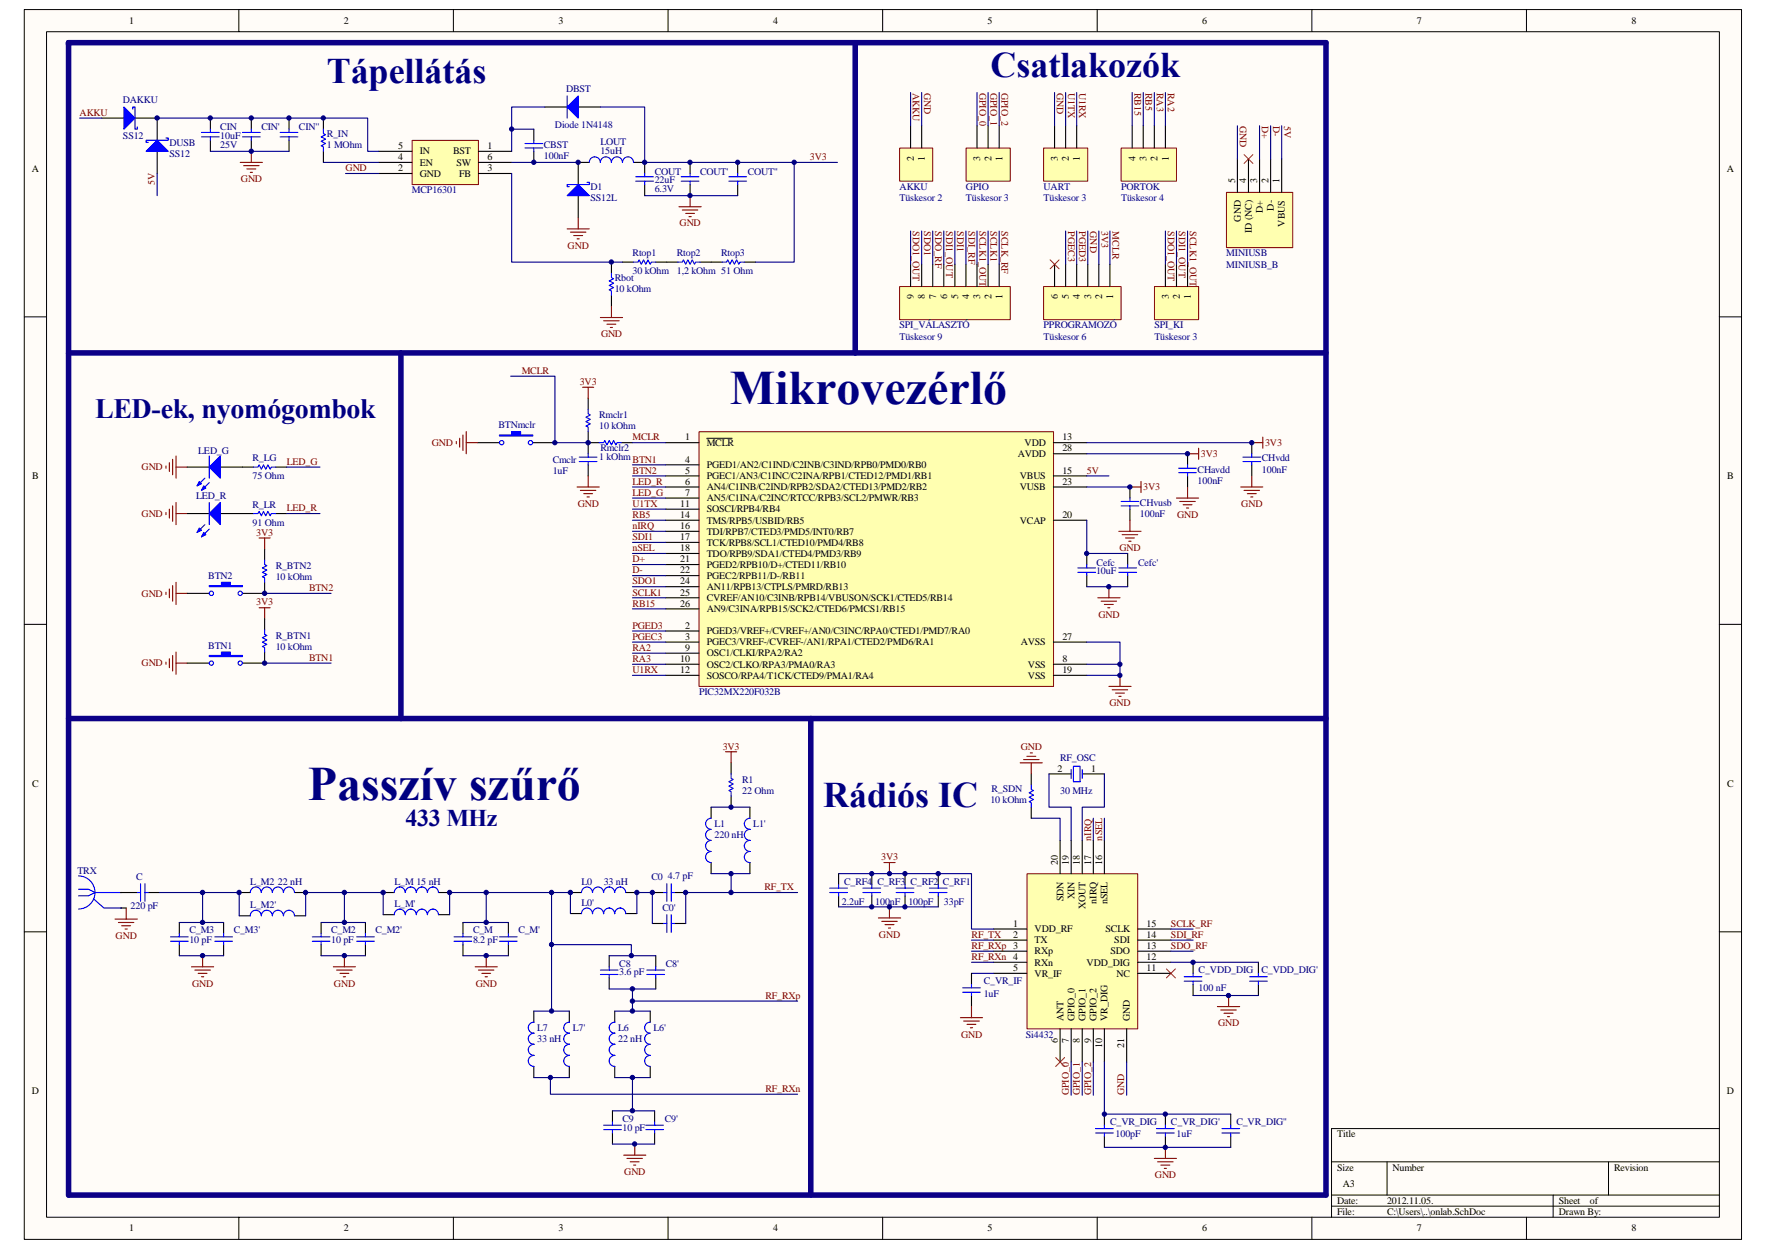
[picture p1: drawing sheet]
<svg xmlns="http://www.w3.org/2000/svg" width="297mm" height="210mm" viewBox="0 0 297 210" stroke-linecap="round" stroke-linejoin="round" font-family="sans-serif">
<path d="M4.1 1.6h288.8v206.8h-288.8z" fill="#fffcf8"/>
<path d="M4.1 1.6h288.8v206.8h-288.8z" fill="none" stroke="#000" stroke-width=".17"/>
<path d="M7.8 5.4h281.4v199.2h-281.4z" fill="#fffcf8"/>
<g fill="none" stroke="#000" stroke-width=".17">
<path d="M7.8 5.3h281.4v199.3h-281.4zM40.2 1.6v3.7M76.3 1.6v3.7M112.4 1.6v3.7M148.5 1.6v3.7M184.5 1.6v3.7M220.7 1.6v3.7M256.7 1.6v3.7M4.1 53.3h3.7M289.2 53.3h3.7M4.1 105h3.7M289.2 105h3.7"/>
<path d="M4.1 156.7h3.7M289.2 156.7h3.7M224 195.3h65.2M233.3 195.3v5.6M270.5 195.3v5.6M289.2 189.7h-65.2v14.9M40.2 204.6v3.8M76.3 204.6v3.8M112.4 204.6v3.8M148.5 204.6v3.8M184.5 204.6v3.8M220.7 204.6v3.8"/>
<path d="M224 200.9h65.2M224 202.8h65.2M256.7 204.6v3.8M261.2 200.9v3.7"/>
</g>
<path d="M117.6 72.6h59.6v42.8h-59.6z" fill="#ffffb0"/>
<path d="M117.6 72.6h59.6v42.8h-59.6z" fill="none" stroke="#800000" stroke-width=".17"/>
<g fill="none" stroke="#000" stroke-width=".19">
<path d="M112 74.4h5.6M112 78.1h5.6M177.2 74.4h5.6M177.2 76.3h5.6M112 80h5.6M112 81.9h5.6M112 83.7h5.6M112 85.6h5.6M112 87.5h5.6M112 89.3h5.6M112 91.2h5.6M112 93h5.6"/>
<path d="M112 94.9h5.6M112 96.8h5.6M112 98.6h5.6M177.2 80h5.6M177.2 81.9h5.6M177.2 87.5h5.6M112 106.1h5.6M112 107.9h5.6M112 111.7h5.6M112 109.8h5.6M112 113.5h5.6M112 100.5h5.6"/>
<path d="M112 102.4h5.6M177.2 107.9h5.6M177.2 111.7h5.6M177.2 113.5h5.6"/>
</g>
<path d="M118.9 73.7h4.2" fill="none" stroke="#000" stroke-width=".17"/>
<path d="M172.8 146.9h18.6v26.1h-18.6z" fill="#ffffb0"/>
<path d="M172.7 146.9h18.7v26.1h-18.7z" fill="none" stroke="#800000" stroke-width=".17"/>
<g fill="none" stroke="#000" stroke-width=".19">
<path d="M119.6 135.7v1.9M20.3 150.1h.9M20.3 152.7h.9M40.2 150.1h1.9M40.2 154h1.9M49.5 150.1h1.9M49.5 154h1.9M64.4 150.1h1.9M64.4 153.8h1.9M73.8 150.1h1.8M73.8 153.8h1.8M85.5 155.1v1.9"/>
<path d="M85.5 158.8v1.9M109.7 150.1h1.9M113.5 150.1h1.8M119.6 145v1.9M167.1 156.2h5.6M167.1 158.1h5.6M167.1 159.9h5.6M178.3 141.3v5.6M180.2 141.3v5.6M182 141.3v5.6M183.9 141.3v5.6M185.8 141.3v5.6"/>
<path d="M191.4 156.2h5.6M191.4 158.1h5.6M191.4 159.9h5.6M102.5 160.7v1.8M102.5 164.4v1.9M110.3 160.7v1.8M110.3 164.4v1.9M167.1 161.8h5.6M167.1 163.6h5.6M178.3 173v5.5M180.2 173v5.5M182 173v5.5"/>
<path d="M183.9 173v5.5M185.8 173v5.5M189.5 173v5.5M191.4 161.8h5.6M191.4 163.6h5.6M103 186.8v1.8M103 190.5v1.8M110.1 186.8v1.8M110.1 190.5v1.8"/>
</g>
<g fill="none" stroke="#00f" stroke-width=".19">
<path d="M119.6 137.6a.94 .94 0 0 0-.9 .9 .98 .98 0 0 0 .9 .9 .91 .91 0 0 0-.9 1 .94 .94 0 0 0 .9 .9 .94 .94 0 0 0-.9 .9 .94 .94 0 0 0 .9 1 .94 .94 0 0 0-.9 .9 .94 .94 0 0 0 .9 .9M13.2 147.3a2.78 2.78 0 0 1 2.8 2.7 2.78 2.78 0 0 1-2.8 2.8M13.2 149.5h1.7l1.1 .6-1.1 .5h-1.7M15.8 151.2l1.7 1.5h3M16 150.1h4.5M42.1 150.1a.92 .92 0 0 1 .9-1 .92 .92 0 0 1 .9 1 .93 .93 0 0 1 1-1 .93 .93 0 0 1 .9 1M42.1 154a.92 .92 0 0 1 .9-1 .92 .92 0 0 1 .9 1 .93 .93 0 0 1 1-1 .93 .93 0 0 1 .9 1M45.8 150.1a.92 .92 0 0 1 .9-1 .92 .92 0 0 1 1 1 .93 .93 0 0 1 .9-1 .93 .93 0 0 1 .9 1M45.8 154a.92 .92 0 0 1 .9-1 .92 .92 0 0 1 1 1 .93 .93 0 0 1 .9-1 .93 .93 0 0 1 .9 1M66.3 153.8a.94 .94 0 0 1 1-1h-.1a.92 .92 0 0 1 1 1 .98 .98 0 0 1 .9-1 .92 .92 0 0 1 .9 1M66.3 150.1a.94 .94 0 0 1 1-1h-.1a.92 .92 0 0 1 1 1 .98 .98 0 0 1 .9-1 .92 .92 0 0 1 .9 1M70 153.8a.94 .94 0 0 1 1-1 .92 .92 0 0 1 .9 1"/>
<path d="M70 150.1a.94 .94 0 0 1 1-1 .92 .92 0 0 1 .9 1M71.9 153.8a.94 .94 0 0 1 .9-1 .92 .92 0 0 1 .9 1M71.9 150.1a.94 .94 0 0 1 .9-1 .92 .92 0 0 1 .9 1M84 157.5h3M84 158.2h3M85.5 157v.5M85.5 158.2v.6M111.6 150.1h.6M112.2 148.6v2.9M112.9 150.1h.6M112.9 148.6v2.9M101 163.8h2.9"/>
<path d="M101 163.1h2.9M102.5 162.5v.6M102.5 163.8v.6M108.8 163.8h3M108.8 163.1h3M110.3 162.5v.6M110.3 163.8v.6M101.5 189.9h3M101.5 189.2h3M103 188.6v.6M103 189.9v.6M108.6 189.9h3"/>
<path d="M108.6 189.2h3M110.1 188.6v.6M110.1 189.9v.6"/>
</g>
<g fill="none" stroke="#800000" stroke-width=".19">
<path d="M186.5 98.6v1.9M184.7 100.5h3.7M185.2 101.1h2.6M185.8 101.6h1.5M186.3 102.2h.4M186.5 115.4h3.7M187.1 116h2.6M187.6 116.5h1.5M188.2 117.1h.4M188.4 113.5v1.9M19.3 154.5h3.8M19.9 155.1h2.6"/>
<path d="M20.5 155.6h1.5M21 156.2h.4M21.2 152.7v1.8M32.2 162.5h3.7M32.8 163.1h2.6M33.3 163.6h1.5M33.9 164.2h.4M34.1 160.7v1.8M56.1 162.5h3.7M56.6 163.1h2.6M57.2 163.6h1.5M57.7 164.2h.4"/>
<path d="M57.9 160.7v1.8M79.9 162.5h3.7M80.5 163.1h2.6M81 163.6h1.5M81.6 164.2h.4M81.8 160.7v1.8M104.9 194.2h3.7M105.4 194.8h2.7M106 195.3h1.5M106.6 195.9h.3M106.8 192.3v1.9"/>
</g>
<path d="M175.6 48.2h13v5.5h-13z" fill="#ffffb0"/>
<path d="M175.5 48.2h13.1v5.5h-13.1z" fill="none" stroke="#800000" stroke-width=".17"/>
<path d="M177.4 44.4v3.8M179.2 44.4v3.8M181.1 44.4v3.8M183 44.4v3.8M184.8 44.4v3.8M186.7 44.4v3.8" fill="none" stroke="#000" stroke-width=".19"/>
<path d="M206.3 32.4h11.1v9.2h-11.1z" fill="#ffffb0"/>
<path d="M206.3 32.3h11.1v9.3h-11.1z" fill="none" stroke="#800000" stroke-width=".17"/>
<g fill="none" stroke="#000" stroke-width=".19">
<path d="M208.1 26.7v5.6M210 26.7v5.6M211.9 26.7v5.6M213.7 26.7v5.6M215.6 26.7v5.6M30.2 155.1v1.9M30.2 158.8v1.9M37.6 155.1v1.9M37.6 158.8v1.9M54 155.1v1.9M54 158.8v1.9M61.5 155.1v1.9"/>
<path d="M61.5 158.8v1.9M77.9 155.1v1.9M77.9 158.8v1.9M211.7 161.8v1.8M211.7 165.5v1.9M185.8 187.3v1.9M185.8 191v1.9M196 187.3v1.9M196 191v1.9"/>
</g>
<g fill="none" stroke="#00f" stroke-width=".19">
<path d="M28.7 158.2h3M28.7 157.5h3M30.2 157v.5M30.2 158.2v.6M36.1 158.2h3M36.1 157.5h3M37.6 157v.5M37.6 158.2v.6M52.5 158.2h3M52.5 157.5h3M54 157v.5M54 158.2v.6"/>
<path d="M60 157.5h3M60 158.2h3M61.5 157v.5M61.5 158.2v.6M76.4 157.5h3M76.4 158.2h3M77.9 157v.5M77.9 158.2v.6M210.2 164.2h3M210.2 165h3M211.7 163.6v.6M211.7 165v.5"/>
<path d="M184.3 189.7h3M184.3 190.5h3M185.8 189.2v.5M185.8 190.5v.5M194.5 189.7h3M194.5 190.5h3M196 189.2v.5M196 190.5v.5"/>
</g>
<path d="M151.3 24.9h5.6v5.6h-5.6z" fill="#ffffb0"/>
<path d="M151.3 24.9h5.6v5.6h-5.6z" fill="none" stroke="#800000" stroke-width=".17"/>
<path d="M153.2 21.1v3.8M155 21.1v3.8M182.8 93v1.9M182.8 96.8v1.8M200.7 161.8v1.8M200.7 165.5v1.9M207 187.3v1.9M207 191v1.9" fill="none" stroke="#000" stroke-width=".19"/>
<path d="M181.3 95.5h3M181.3 96.2h3M182.8 94.9v.6M182.8 96.2v.6M199.2 164.2h3M199.2 165h3M200.7 163.6v.6M200.7 165v.5M205.5 189.7h3M205.5 190.5h3M207 189.2v.5M207 190.5v.5" fill="none" stroke="#00f" stroke-width=".19"/>
<path d="M151.3 48.2h18.6v5.5h-18.6z" fill="#ffffb0"/>
<path d="M151.3 48.2h18.6v5.5h-18.6z" fill="none" stroke="#800000" stroke-width=".17"/>
<path d="M153.2 44.4v3.8M155 44.4v3.8M156.9 44.4v3.8M158.7 44.4v3.8M160.6 44.4v3.8M162.5 44.4v3.8M164.3 44.4v3.8M166.2 44.4v3.8M168.1 44.4v3.8" fill="none" stroke="#000" stroke-width=".19"/>
<path d="M194.2 48.2h7.4v5.5h-7.4z" fill="#ffffb0"/>
<path d="M194.2 48.2h7.4v5.5h-7.4z" fill="none" stroke="#800000" stroke-width=".17"/>
<g fill="none" stroke="#000" stroke-width=".19">
<path d="M196 44.4v3.8M197.9 44.4v3.8M199.7 44.4v3.8M189.7 93v1.9M189.7 96.8v1.8M126.1 135.7v1.9M21.2 150.1h1.9M25 150.1h1.8M95.9 150.1h1.9M95.9 153.6h1.9M105.3 150.1h1.8M105.3 153.6h1.8"/>
<path d="M109.7 155.3h1.9M113.5 155.3h1.8M126.1 145v1.9M89.8 170v1.9M89.8 179.3v1.9M95.8 170v1.9M95.8 179.3v1.9M103.4 170v1.9M103.4 179.3v1.9M109.4 170v1.9M109.4 179.3v1.9"/>
</g>
<g fill="none" stroke="#00f" stroke-width=".19">
<path d="M188.2 95.5h3M188.2 96.2h3M189.7 94.9v.6M189.7 96.2v.6M126.1 137.6a.94 .94 0 0 0-.9 .9 .94 .94 0 0 0 .9 .9 .91 .91 0 0 0-.9 1 .94 .94 0 0 0 .9 .9 .94 .94 0 0 0-.9 .9 .94 .94 0 0 0 .9 1 .94 .94 0 0 0-.9 .9 .94 .94 0 0 0 .9 .9M23.1 150.1h.5M23.6 148.6v2.9M24.4 148.6v2.9M24.4 150.1h.6M97.8 150.1a.92 .92 0 0 1 .9-1 .92 .92 0 0 1 .9 1 .93 .93 0 0 1 1-1 .93 .93 0 0 1 .9 1M97.8 153.6a.92 .92 0 0 1 .9-.9 .92 .92 0 0 1 .9 .9h.1a.92 .92 0 0 1 .9-.9 .92 .92 0 0 1 .9 .9M101.5 150.1a.94 .94 0 0 1 1-1 .92 .92 0 0 1 .9 1"/>
<path d="M101.5 153.6a.94 .94 0 0 1 1-.9 .94 .94 0 0 1 .9 .9M103.4 150.1a.94 .94 0 0 1 .9-1 .92 .92 0 0 1 .9 1M103.4 153.6a.94 .94 0 0 1 .9-.9 .94 .94 0 0 1 .9 .9M111.6 155.3h.6M112.2 153.8v3M112.9 155.3h.6M112.9 153.8v3M89.8 177.4a.92 .92 0 0 0-.9 1 .92 .92 0 0 0 .9 .9M89.8 171.9a.92 .92 0 0 0-.9 .9 .92 .92 0 0 0 .9 .9 .92 .92 0 0 0-.9 .9 .92 .92 0 0 0 .9 1 .92 .92 0 0 0-.9 .9 .92 .92 0 0 0 .9 .9M95.8 177.4a.92 .92 0 0 0-1 1 .92 .92 0 0 0 1 .9M95.8 171.9a.92 .92 0 0 0-1 .9 .92 .92 0 0 0 1 .9 .92 .92 0 0 0-1 .9 .92 .92 0 0 0 1 1 .92 .92 0 0 0-1 .9 .92 .92 0 0 0 1 .9M103.4 177.4a.92 .92 0 0 0-.9 1 .92 .92 0 0 0 .9 .9"/>
<path d="M103.4 171.9a.92 .92 0 0 0-.9 .9 .92 .92 0 0 0 .9 .9 .92 .92 0 0 0-.9 .9 .92 .92 0 0 0 .9 1 .92 .92 0 0 0-.9 .9 .92 .92 0 0 0 .9 .9M109.4 177.4a.92 .92 0 0 0-1 1 .92 .92 0 0 0 1 .9M109.4 171.9a.93 .93 0 0 0-1 .9 .93 .93 0 0 0 1 .9 .93 .93 0 0 0-1 .9 .93 .93 0 0 0 1 1 .92 .92 0 0 0-1 .9 .92 .92 0 0 0 1 .9"/>
</g>
<path d="M43.6 102.2h1.8M44.5 102.2v1.8" fill="none" stroke="#800000" stroke-width=".19"/>
<path d="M175.6 24.9h7.4v5.6h-7.4z" fill="#ffffb0"/>
<path d="M175.5 24.9h7.5v5.6h-7.5z" fill="none" stroke="#800000" stroke-width=".17"/>
<path d="M177.4 21.1v3.8M179.2 21.1v3.8M181.1 21.1v3.8" fill="none" stroke="#000" stroke-width=".19"/>
<path d="M69.3 23.6h11.2v7.4h-11.2z" fill="#ffffb0"/>
<path d="M69.3 23.6h11.2v7.4h-11.2z" fill="none" stroke="#800000" stroke-width=".17"/>
<g fill="none" stroke="#000" stroke-width=".19">
<path d="M17.1 19.9h3.7M22.7 19.9h3.7v3.7M35.4 19.9v1.8M54.4 19.9v1.8M91.6 18h3.8M97.3 18h3.7M26.4 25.4v3.8M35.4 23.6v1.8M54.4 25.4v1.9M63.7 25.4h5.6M63.7 29.2h5.6M63.7 27.3h5.6"/>
<path d="M80.5 25.4h5.6M80.5 29.2h5.6M80.5 27.3h5.6M89.8 21.7v1.9M89.8 25.4v1.9M97.3 32.9v3.7M99.1 27.3h-1.8v3.7M106.6 27.3h1.8v1.9M108.4 31v1.9M102.8 44.1v1.8M102.8 49.7v1.8M104.7 44.1h1.9"/>
<path d="M110.3 44.1h3.7M117.7 44.1h3.8M125.2 44.1h1.9M31.5 78.5h3.7M37.1 78.5h5.5M46.4 78.5h1.8M80.3 74.4h3.7M89.6 74.4h3.7M98.9 74.4h1.9M98.9 67v1.8M98.9 72.6v3.7M98.9 78.1v1.9"/>
<path d="M104.5 74.4h1.9M199.7 76.3v1.8M210.5 74.4v1.9M210.5 78.1v1.9M31.5 99.8h3.7M31.5 86.3h3.7M37.1 86.3h5.5M44.5 92.3v1.9M44.5 97.9v1.9h-3.7M46.4 86.3h1.8M190.1 81.9v1.8M190.1 85.6v1.9"/>
<path d="M199.7 80v1.9M31.5 111.5h3.7M44.5 109.6v1.9h-3.7M44.5 104v1.9M173.5 130.1v1.9M173.5 135.7v1.9M176.4 130.1h3.8M182 130.1h3.8"/>
</g>
<g fill="none" stroke="#00f" stroke-width=".19">
<path d="M22.3 18.4v-.4h.4v3.7h.4v-.4M95.4 16.1v3.8M27.9 23.2h.4v.4h-3.7v.3h.4M33.9 23h3M33.9 22.3h3M35.4 21.7v.6M35.4 23v.6M54.4 21.7v.8l.4 .1-.8 .4 .8 .4-.8 .3 .8 .4-.8 .4 .4 .2v.7M88.3 24.9h3M88.3 24.1h3M89.8 23.6v.5M89.8 24.9v.5"/>
<path d="M98.7 30.6h.4v.4h-3.7v.4h.4M101 27.3a.92 .92 0 0 0-1-.9 .92 .92 0 0 0-.9 .9M102.8 27.3a.92 .92 0 0 0-.9-.9 .92 .92 0 0 0-.9 .9M106.5 27.3a.93 .93 0 0 0-.9-.9 .93 .93 0 0 0-.9 .9 .92 .92 0 0 0-.9-.9 .92 .92 0 0 0-1 .9M106.9 30.5h3M106.9 29.7h3M108.4 29.2v.5M108.4 30.5v.5M102.8 45.9v.8l.4 .2-.7 .3 .7 .4-.7 .4 .7 .3-.7 .4 .3 .2v.8M106.6 44.1h.7l.2-.4 .4 .7 .3-.7 .4 .7 .4-.7 .4 .7 .2-.3h.7M114 44.1h.8l.2-.4 .3 .7 .4-.7 .4 .7 .3-.7 .4 .7 .2-.3h.7M121.5 44.1h.7l.2-.4 .4 .7 .3-.7 .4 .7 .4-.7 .4 .7 .2-.3h.7"/>
<path d="M35.2 76.7v3.7M42.6 78.5h.8l.2-.4 .4 .8 .3-.8 .4 .8 .4-.8 .3 .8 .2-.4h.8M97.4 77.6h3M97.4 76.9h3M98.9 76.3v.6M98.9 77.6v.5M98.9 68.8v.8l.4 .2-.8 .3 .8 .4-.8 .4 .8 .4-.8 .3 .4 .2v.8M100.8 74.4h.7l.2-.3 .4 .7 .4-.7 .3 .7 .4-.7 .4 .7 .2-.4h.7M198.2 78.7h3M198.2 79.5h3M199.7 78.1v.6M199.7 79.5v.5"/>
<path d="M209.1 76.9h2.9M209.1 77.6h2.9M210.5 76.3v.6M210.5 77.6v.5M34.5 88.2l-1.4 1.3M34.5 80.4l-1.4 1.3M35.2 89l-1.3 1.3M35.2 81.1l-1.3 1.3M35.2 84.5v3.7M42.6 86.3h.8l.2-.3 .4 .7 .3-.7 .4 .7 .4-.7 .3 .7 .2-.4h.8M44.5 94.2v.7l.4 .2-.8 .4 .8 .3-.8 .4 .8 .4-.8 .4 .4 .2v.7M188.6 84.3h2.9"/>
<path d="M188.6 85h2.9M190.1 83.7v.6M190.1 85v.6M44.5 105.9v.8l.4 .1-.8 .4 .8 .4-.8 .3 .8 .4-.8 .4 .4 .2v.7M173.5 132v.7l.3 .2-.7 .4 .7 .4-.7 .3 .7 .4-.7 .4 .4 .2v.7M180.2 129.4v1.5M180.5 128.8h1.2v2.6h-1.2zM182 129.4v1.5"/>
<circle cx="84.4" cy="74.4" r=".36"/>
<circle cx="89.2" cy="74.4" r=".36"/>
<circle cx="35.6" cy="99.7" r=".37"/>
<circle cx="40.4" cy="99.7" r=".37"/>
<circle cx="35.6" cy="111.5" r=".36"/>
<circle cx="40.4" cy="111.5" r=".36"/>
</g>
<g fill="none" stroke="#000080" stroke-width=".19">
<path d="M13.4 19.9h3.7M91.6 18h-5.5v3.7M153.2 15.6v5.5M155 15.6v5.5M177.4 15.6v5.5M179.2 15.6v5.5M181.1 15.6v5.5M26.4 29.2v3.7M54.4 27.3h9.3M86.1 29.2v14.9h18.6M86.1 27.3h11.2M89.8 21.7h-3.7v3.7"/>
<path d="M153.2 38.8v5.6M155 38.8v5.6M156.9 38.8v5.6M158.7 38.8v5.6M160.6 38.8v5.6M162.5 38.8v5.6M164.3 38.8v5.6M166.2 38.8v5.6M168.1 38.8v5.6M179.2 38.8v5.6M181.1 38.8v5.6M183 38.8v5.6"/>
<path d="M184.8 38.8v5.6M186.7 38.8v5.6M196 38.8v5.6M197.9 38.8v5.6M199.7 38.8v5.6M208.1 21.1v5.6M211.9 21.1v5.6M213.7 21.1v5.6M215.6 21.1v5.6M48.2 78.5h5.6M85.9 63.2h7.4v11.2h5.6M106.4 74.4h5.6"/>
<path d="M106.4 78.1h5.6M182.8 74.4h27.7M182.8 76.3h16.9M44.5 99.8h11.2M48.2 86.3h5.6M106.4 80h5.6M106.4 81.9h5.6M106.4 83.7h5.6M106.4 85.6h5.6M106.4 87.5h5.6M106.4 89.3h5.6M106.4 91.2h5.6"/>
<path d="M106.4 93h5.6M106.4 94.9h5.6M106.4 96.8h5.6M106.4 98.6h5.6M182.8 80h3.7M182.8 81.9h7.3M44.5 111.5h11.2M106.4 100.5h5.6M106.4 102.4h5.6M106.4 106.1h5.6M106.4 107.9h5.6M106.4 109.8h5.6"/>
<path d="M106.4 111.7h5.6M106.4 113.5h5.6M173.5 137.6h4.8v3.7M176.4 130.1v5.6h3.8v5.6M183.9 137.6v3.7M185.8 130.1v5.6h-3.8v5.6M185.8 137.6v3.7"/>
</g>
<g fill="none" stroke="#800000" stroke-width=".19">
<path d="M40.4 27.3h3.7M41 27.9h2.6M41.5 28.4h1.5M42.1 29h.4M42.3 25.4v1.9M95.4 38.5h3.7M95.9 39h2.6M96.5 39.6h1.5M97.3 36.6v1.9M114.2 34.8h3.7M114.8 35.3h2.6M115.3 35.9h1.5"/>
<path d="M115.9 36.4h.4M116.1 32.9v1.9M97.1 40.2h.3M101 53.4h3.7M101.5 53.9h2.6M102.1 54.5h1.5M102.7 55.1h.3M102.8 51.5v1.9M27.9 78.3v.4M28.5 77.8v1.5M29 77.2v2.6M29.6 78.5h1.9"/>
<path d="M29.6 76.7v3.7M76.7 74.2v.4M77.3 73.7v1.5M77.9 73.1v2.6M78.4 74.4h1.9M78.4 72.6v3.7M98 65.1h1.9M98.9 65.1v1.9M199.7 76.3h1.9M201.6 75.4v1.8M210.5 74.4h1.9M212.4 73.5v1.9"/>
<path d="M27.9 86.2v.3M27.9 99.6v.3M28.5 85.6v1.5M28.5 99v1.5M29 85v2.7M29 98.4v2.7M29.6 99.8h1.9M29.6 86.3h1.9M29.6 84.5v3.7M29.6 97.9v3.7M43.6 90.4h1.8M44.5 90.4v1.9"/>
<path d="M97.1 81.9h3.7M97.6 82.4h2.6M98.2 83h1.5M98.7 83.5h.4M98.9 80v1.9M188.2 89.3h3.7M188.7 89.9h2.7M189.3 90.4h1.5M189.9 91h.3M190.1 81.9h1.8M190.1 87.5v1.8M191.9 80.9v1.9"/>
<path d="M197.9 83.7h3.7M198.4 84.3h2.6M199 84.9h1.5M199.6 85.4h.3M199.7 81.9v1.8M208.7 81.9h3.7M209.3 82.4h2.6M209.8 83h1.5M210.4 83.5h.3M210.5 80v1.9M27.9 111.3v.4M28.5 110.7v1.5"/>
<path d="M29 110.2v2.6M29.6 111.5h1.9M29.6 109.6v3.7M171.6 128.2h3.7M172.2 127.7h2.6M172.7 127.1h1.5M173.3 126.6h.3M173.5 128.2v1.9M204.8 169.2h3.7M205.3 169.8h2.6M205.9 170.3h1.5M206.5 170.9h.3"/>
<path d="M206.6 167.4v1.8"/>
</g>
<g fill="#00f" stroke="#00f" stroke-width=".19">
<path d="M20.8 18l1.9 1.9-1.9 1.8z"/>
<path d="M24.6 25.4l1.8-1.8 1.9 1.8z"/>
<path d="M95.4 32.9l1.9-1.9 1.8 1.9z"/>
<path d="M95.4 18l1.9-1.9v3.8z"/>
<path d="M35.2 86.3l1.9-1.8v3.7z"/>
<path d="M33.5 88.8l.4 .3-.8 .4z"/>
<path d="M34.3 89.5l.3 .4-.7 .4z"/>
<path d="M35.2 78.5l1.9-1.8v3.7z"/>
<path d="M33.5 80.9l.4 .4-.8 .4z"/>
<path d="M34.3 81.7l.3 .4-.7 .3z"/>
<path d="M35.2 110.2h2.1v-.6h1.4v.6h2.1v.2h-5.6z" fill-rule="evenodd"/>
<path d="M35.2 98.4h2.1v-.5h1.4v.5h2.1v.2h-5.6z" fill-rule="evenodd"/>
<path d="M84 73.1h2.1v-.5h1.5v.5h2v.2h-5.6z" fill-rule="evenodd"/>
</g>
<path d="M188.6 24.9h9.3v5.6h-9.3z" fill="#ffffb0"/>
<path d="M188.6 24.9h9.3v5.6h-9.3z" fill="none" stroke="#800000" stroke-width=".17"/>
<path d="M190.4 21.1v3.8M192.3 21.1v3.8M194.2 21.1v3.8M196 21.1v3.8" fill="none" stroke="#000" stroke-width=".19"/>
<path d="M190.4 15.6v5.5M192.3 15.6v5.5M194.2 15.6v5.5M196 15.6v5.5M180.2 178.5v5.6M182 178.5v5.6M183.9 178.5v5.6" fill="none" stroke="#000080" stroke-width=".19"/>
<path d="M162.5 24.9h7.4v5.6h-7.4z" fill="#ffffb0"/>
<path d="M162.5 24.9h7.4v5.6h-7.4z" fill="none" stroke="#800000" stroke-width=".17"/>
<g fill="none" stroke="#000" stroke-width=".19">
<path d="M42.3 19.9v1.8M48.6 19.9v1.8M42.3 23.6v1.8M48.6 23.6v1.8M116.1 27.3v1.9M116.1 31v1.9M124.1 27.3v1.9M124.1 31v1.9M164.3 21.1v3.8M166.2 21.1v3.8M168.1 21.1v3.8M123 128.2v1.9"/>
<path d="M123 133.8v1.9M141.1 146.9v1.8M141.1 150.6v1.9M146.6 146.9v1.8M146.6 150.6v1.9M152.2 146.9v1.8M152.2 150.6v1.9M157.8 146.9v1.8M157.8 150.6v1.9M163.4 163.6v1.9M163.4 167.4v1.8"/>
</g>
<g fill="none" stroke="#000080" stroke-width=".19">
<path d="M26.4 19.9h35.4v5.5h1.9M101 18h7.4v9.3h25.2v16.8h-6.5M164.3 15.6v5.5M166.2 15.6v5.5M168.1 15.6v5.5M35.4 25.4h13.2M58.1 29.2h5.6M108.4 32.9h15.7M133.6 27.3h7.3M182.8 87.5v5.5h6.9M182.8 98.6h6.9M182.8 107.9h5.6v5.6h-5.6"/>
<path d="M182.8 111.7h5.6M119.6 135.7h6.5M26.8 150.1h13.4v3.9M30.2 155.1h7.4M34.1 150.1v5M54 155.1h7.5M57.9 150.1v5M64.4 153.8v-3.7h-13v3.9M77.9 155.1h7.6M81.8 150.1v5M92.8 150.1v8.7M95.9 153.6v-3.5h-20.3v3.7"/>
<path d="M107.1 153.6v-3.5h2.6v5.2M119.6 146.9h6.5M123 146.9v3.2M134.2 150.1h-18.9v5.2M141.1 152.5h16.7M141.1 146.9h22.3v9.3h3.7M163.4 158.1h3.7M163.4 159.9h3.7M197 158.1h3.7M197 159.9h3.7M197 156.2h3.7M30.2 160.7h7.4"/>
<path d="M54 160.7h7.5M77.9 160.7h7.6M89.8 170h6M102.5 160.7h7.8M102.5 166.3h7.8M103.4 170h6M106.2 160.7v-1.9h-13.4v11.2M106.4 166.3v3.7M106.4 168.3h27.8M163.4 161.8h3.7M163.4 163.6h3.7M185.8 178.5v8.8h21.2"/>
<path d="M189.5 178.5v5.6M197 161.8h14.7M200.7 167.4h11M89.8 181.2h6M92.6 181.2v2.8h41.6M103 186.8h7.1M103 192.3h7.1M103.4 181.2h6M106.4 181.2v5.6M185.8 192.9h21.2"/>
</g>
<g fill="none" stroke="#800000" stroke-width=".19">
<path d="M122 126.4h1.9M123 126.4v1.8M147.7 154.3h3.8M148.3 154.9h2.6M148.7 145h1.9M148.9 155.4h1.5M149.4 156h.4M149.6 145v1.9M149.6 152.5v1.8M161.5 171.1h3.8M162.1 171.7h2.6M162.7 172.2h1.4"/>
<path d="M163.2 172.8h.4M163.4 169.2v1.9M194.2 194.8h3.7M194.7 195.3h2.6M195.3 195.9h1.5M195.8 196.4h.4M196 192.9v1.9"/>
</g>
<g fill="none" stroke="#00f" stroke-width=".19">
<path d="M40.8 23h3M40.8 22.3h3M42.3 21.7v.6M42.3 23v.6M47.1 22.3h3M47.1 23h3M48.6 21.7v.6M48.6 23v.6M114.6 30.5h3M114.6 29.7h3M116.1 29.2v.5M116.1 30.5v.5"/>
<path d="M122.6 30.5h3M122.6 29.7h3M124.1 29.2v.5M124.1 30.5v.5M123 130.1v.8l.3 .1-.7 .4 .7 .4-.7 .4 .7 .3-.7 .4 .4 .2v.7M139.5 150.1h3M139.5 149.3h3M141.1 148.7v.6M141.1 150.1v.5M145.1 150.1h3M145.1 149.3h3M146.6 148.7v.6"/>
<path d="M146.6 150.1v.5M150.7 150.1h3M150.7 149.3h3M152.2 148.7v.6M152.2 150.1v.5M156.3 150.1h3M156.3 149.3h3M157.8 148.7v.6M157.8 150.1v.5M161.9 166.8h3M161.9 166.1h3M163.4 165.5v.6"/>
<path d="M163.4 166.8v.6"/>
</g>
<path d="M11.5 7.2h211.5v193.7h-211.5zM143.8 7.2v52.1M11.5 59.3h211.5M67.4 59.3v61.5M11.5 120.8h211.5M136.4 120.8v80.1" fill="none" stroke="#0c0087" stroke-width=".93"/>
<path d="M209.3 26l1.4 1.5M210.7 26l-1.4 1.5M176.6 43.7l1.5 1.5M178.1 43.7l-1.5 1.5M177.6 177.8l1.5 1.5M179.1 177.8l-1.5 1.5M196.2 162.9l1.5 1.5M197.7 162.9l-1.5 1.5" fill="none" stroke="#f00" stroke-width=".17"/>
<g fill="#000080" stroke="#000080" stroke-width=".17">
<circle cx="26.4" cy="19.8" r=".36"/>
<circle cx="34.1" cy="160.7" r=".36"/>
<circle cx="34.1" cy="155.1" r=".36"/>
<circle cx="34.1" cy="150" r=".37"/>
<circle cx="35.4" cy="19.8" r=".36"/>
<circle cx="40.2" cy="150" r=".36"/>
<circle cx="42.3" cy="25.4" r=".36"/>
<circle cx="42.3" cy="19.8" r=".36"/>
<circle cx="44.5" cy="111.5" r=".36"/>
<circle cx="44.5" cy="99.7" r=".37"/>
<circle cx="48.6" cy="19.8" r=".36"/>
<circle cx="51.4" cy="150" r=".36"/>
<circle cx="54.4" cy="19.8" r=".36"/>
<circle cx="57.9" cy="160.7" r=".37"/>
<circle cx="57.9" cy="155.1" r=".37"/>
<circle cx="57.9" cy="150" r=".37"/>
<circle cx="64.4" cy="150" r=".37"/>
<circle cx="75.6" cy="150" r=".37"/>
<circle cx="81.8" cy="160.7" r=".37"/>
<circle cx="81.8" cy="155.1" r=".37"/>
<circle cx="81.8" cy="150" r=".37"/>
<circle cx="86.1" cy="21.7" r=".36"/>
<circle cx="89.8" cy="27.3" r=".36"/>
<circle cx="92.6" cy="181.1" r=".36"/>
<circle cx="92.8" cy="170" r=".36"/>
<circle cx="92.8" cy="158.8" r=".36"/>
<circle cx="92.8" cy="150" r=".37"/>
<circle cx="93.3" cy="74.4" r=".36"/>
<circle cx="95.9" cy="150" r=".37"/>
<circle cx="97.2" cy="27.3" r=".36"/>
<circle cx="98.9" cy="74.4" r=".37"/>
<circle cx="102.8" cy="44.1" r=".36"/>
<circle cx="106.2" cy="160.7" r=".36"/>
<circle cx="106.4" cy="186.7" r=".37"/>
<circle cx="106.4" cy="181.1" r=".37"/>
<circle cx="106.4" cy="170" r=".37"/>
<circle cx="106.4" cy="168.3" r=".37"/>
<circle cx="106.4" cy="166.2" r=".37"/>
<circle cx="106.7" cy="192.3" r=".36"/>
<circle cx="107.1" cy="150" r=".37"/>
<circle cx="108.4" cy="27.3" r=".37"/>
<circle cx="109.7" cy="150" r=".36"/>
<circle cx="115.3" cy="150" r=".36"/>
<circle cx="116.1" cy="32.9" r=".36"/>
<circle cx="116.1" cy="27.3" r=".36"/>
<circle cx="123" cy="150" r=".36"/>
<circle cx="123" cy="146.9" r=".36"/>
<circle cx="123" cy="135.7" r=".36"/>
<circle cx="124.1" cy="27.3" r=".36"/>
<circle cx="133.6" cy="27.3" r=".36"/>
<circle cx="146.6" cy="152.5" r=".36"/>
<circle cx="146.6" cy="146.9" r=".36"/>
<circle cx="149.6" cy="152.5" r=".36"/>
<circle cx="149.6" cy="146.9" r=".36"/>
<circle cx="152.2" cy="152.5" r=".36"/>
<circle cx="152.2" cy="146.9" r=".36"/>
<circle cx="157.8" cy="146.9" r=".36"/>
<circle cx="182.8" cy="93" r=".36"/>
<circle cx="185.8" cy="187.3" r=".36"/>
<circle cx="186.5" cy="98.6" r=".36"/>
<circle cx="188.4" cy="113.5" r=".36"/>
<circle cx="188.4" cy="111.7" r=".36"/>
<circle cx="190" cy="81.9" r=".36"/>
<circle cx="196" cy="192.9" r=".36"/>
<circle cx="196" cy="187.3" r=".36"/>
<circle cx="199.7" cy="76.3" r=".37"/>
<circle cx="200.7" cy="161.8" r=".36"/>
<circle cx="206.6" cy="167.4" r=".36"/>
<circle cx="210.5" cy="74.4" r=".36"/>
</g>
<g font-size="8.1" fill="#000080">
<text x="122.8" y="67.8">Mikrovezérlő</text>
<text x="51.8" y="134.5">Passzív szűrő</text>
</g>
<g font-size="6.1" fill="#000080">
<text x="55" y="13.9">Tápellátás</text>
<text x="166.6" y="13">Csatlakozók</text>
<text x="138.4" y="135.7">Rádiós IC</text>
</g>
<text font-size="4.7" fill="#000080" x="16" y="70.3">LED-ek, nyomógombok</text>
<text font-size="4" fill="#000080" x="68.2" y="138.8">433 MHz</text>
<g font-size="1.7">
<text x="21.7" y="4">1</text>
<text x="57.8" y="4">2</text>
<text x="93.9" y="4">3</text>
<text x="130" y="4">4</text>
<text x="166.1" y="4">5</text>
<text x="202.2" y="4">6</text>
<text x="238.3" y="4">7</text>
<text x="274.4" y="4">8</text>
<text x="5.4" y="28.9">A</text>
<text x="67" y="28.8">2</text>
<text x="67" y="25">5</text>
<text x="67" y="26.9">4</text>
<text x="70.6" y="29.7">GND</text>
<text x="70.6" y="26">IN</text>
<text x="70.6" y="27.8">EN</text>
<text x="76.2" y="26">BST</text>
<text x="76.8" y="27.8">SW</text>
<text x="77.2" y="29.7">FB</text>
<text x="82" y="25">1</text>
<text x="82" y="28.8">3</text>
<text x="82" y="26.9">6</text>
<text x="153.7" y="27" transform="rotate(-90 153.7 27)">2</text>
<text x="155.6" y="27" transform="rotate(-90 155.6 27)">1</text>
<text x="164.9" y="27" transform="rotate(-90 164.9 27)">3</text>
<text x="166.7" y="27" transform="rotate(-90 166.7 27)">2</text>
<text x="168.6" y="27" transform="rotate(-90 168.6 27)">1</text>
<text x="177.9" y="27" transform="rotate(-90 177.9 27)">3</text>
<text x="179.8" y="27" transform="rotate(-90 179.8 27)">2</text>
<text x="181.6" y="27" transform="rotate(-90 181.6 27)">1</text>
<text x="191" y="27" transform="rotate(-90 191 27)">4</text>
<text x="192.8" y="27" transform="rotate(-90 192.8 27)">3</text>
<text x="194.7" y="27" transform="rotate(-90 194.7 27)">2</text>
<text x="196.6" y="27" transform="rotate(-90 196.6 27)">1</text>
<text x="290.5" y="28.9">A</text>
<text x="207.7" y="30.8" transform="rotate(-90 207.7 30.8)">5</text>
<text x="209.6" y="30.8" transform="rotate(-90 209.6 30.8)">4</text>
<text x="211.5" y="30.8" transform="rotate(-90 211.5 30.8)">3</text>
<text x="212.4" y="35.8" transform="rotate(-90 212.4 35.8)">D+</text>
<text x="213.3" y="30.8" transform="rotate(-90 213.3 30.8)">2</text>
<text x="214.3" y="35.4" transform="rotate(-90 214.3 35.4)">D-</text>
<text x="215.2" y="30.8" transform="rotate(-90 215.2 30.8)">1</text>
<text x="208.7" y="37.3" transform="rotate(-90 208.7 37.3)">GND</text>
<text x="210.5" y="39.2" transform="rotate(-90 210.5 39.2)">ID (NC)</text>
<text x="216.1" y="38.1" transform="rotate(-90 216.1 38.1)">VBUS</text>
<text x="153.7" y="50.3" transform="rotate(-90 153.7 50.3)">9</text>
<text x="155.6" y="50.3" transform="rotate(-90 155.6 50.3)">8</text>
<text x="157.4" y="50.3" transform="rotate(-90 157.4 50.3)">7</text>
<text x="159.3" y="50.3" transform="rotate(-90 159.3 50.3)">6</text>
<text x="161.2" y="50.3" transform="rotate(-90 161.2 50.3)">5</text>
<text x="163" y="50.3" transform="rotate(-90 163 50.3)">4</text>
<text x="164.9" y="50.3" transform="rotate(-90 164.9 50.3)">3</text>
<text x="166.7" y="50.3" transform="rotate(-90 166.7 50.3)">2</text>
<text x="168.6" y="50.3" transform="rotate(-90 168.6 50.3)">1</text>
<text x="177.9" y="50.3" transform="rotate(-90 177.9 50.3)">6</text>
<text x="179.8" y="50.3" transform="rotate(-90 179.8 50.3)">5</text>
<text x="181.6" y="50.3" transform="rotate(-90 181.6 50.3)">4</text>
<text x="183.5" y="50.3" transform="rotate(-90 183.5 50.3)">3</text>
<text x="185.4" y="50.3" transform="rotate(-90 185.4 50.3)">2</text>
<text x="187.2" y="50.3" transform="rotate(-90 187.2 50.3)">1</text>
<text x="196.6" y="50.3" transform="rotate(-90 196.6 50.3)">3</text>
<text x="198.4" y="50.3" transform="rotate(-90 198.4 50.3)">2</text>
<text x="200.3" y="50.3" transform="rotate(-90 200.3 50.3)">1</text>
<text x="115.3" y="74">1</text>
<text x="115.3" y="77.8">4</text>
<text x="118.9" y="75">MCLR</text>
<text x="171.2" y="76.8">AVDD</text>
<text x="172.3" y="75">VDD</text>
<text x="178.7" y="75.9">28</text>
<text x="178.7" y="74">13</text>
<text x="5.4" y="80.6">B</text>
<text x="115.3" y="79.6">5</text>
<text x="115.3" y="81.5">6</text>
<text x="115.3" y="83.4">7</text>
<text x="118.9" y="78.7">PGED1/AN2/C1IND/C2INB/C3IND/RPB0/PMD0/RB0</text>
<text x="118.9" y="80.6">PGEC1/AN3/C1INC/C2INA/RPB1/CTED12/PMD1/RB1</text>
<text x="118.9" y="82.4">AN4/C1INB/C2IND/RPB2/SDA2/CTED13/PMD2/RB2</text>
<text x="171.5" y="80.6">VBUS</text>
<text x="171.5" y="82.4">VUSB</text>
<text x="178.7" y="79.6">15</text>
<text x="178.7" y="81.5">23</text>
<text x="290.5" y="80.6">B</text>
<text x="114.4" y="85.2">11</text>
<text x="114.4" y="87.1">14</text>
<text x="114.4" y="88.9">16</text>
<text x="118.9" y="84.3">AN5/C1INA/C2INC/RTCC/RPB3/SCL2/PMWR/RB3</text>
<text x="118.9" y="86.1">SOSCI/RPB4/RB4</text>
<text x="118.9" y="88">TMS/RPB5/USBID/RB5</text>
<text x="118.9" y="89.9">TDI/RPB7/CTED3/PMD5/INT0/RB7</text>
<text x="171.5" y="88">VCAP</text>
<text x="178.7" y="87.1">20</text>
<text x="114.4" y="90.8">17</text>
<text x="114.4" y="92.7">18</text>
<text x="114.4" y="94.5">21</text>
<text x="118.9" y="91.7">TCK/RPB8/SCL1/CTED10/PMD4/RB8</text>
<text x="118.9" y="93.6">TDO/RPB9/SDA1/CTED4/PMD3/RB9</text>
<text x="118.9" y="95.5">PGED2/RPB10/D+/CTED11/RB10</text>
<text x="114.4" y="96.4">22</text>
<text x="114.4" y="98.3">24</text>
<text x="114.4" y="100.1">25</text>
<text x="114.4" y="102">26</text>
<text x="118.9" y="97.3">PGEC2/RPB11/D-/RB11</text>
<text x="118.9" y="99.2">AN11/RPB13/CTPLS/PMRD/RB13</text>
<text x="118.9" y="101">CVREF/AN10/C3INB/RPB14/VBUSON/SCK1/CTED5/RB14</text>
<text x="115.3" y="105.7">2</text>
<text x="115.3" y="107.6">3</text>
<text x="118.9" y="106.6">PGED3/VREF+/CVREF+/AN0/C3INC/RPA0/CTED1/PMD7/RA0</text>
<text x="118.9" y="102.9">AN9/C3INA/RPB15/SCK2/CTED6/PMCS1/RB15</text>
<text x="178.7" y="107.6">27</text>
<text x="114.4" y="111.3">10</text>
<text x="114.4" y="113.2">12</text>
<text x="115.3" y="109.4">9</text>
<text x="118.9" y="108.5">PGEC3/VREF-/CVREF-/AN1/RPA1/CTED2/PMD6/RA1</text>
<text x="118.9" y="110.4">OSC1/CLKI/RPA2/RA2</text>
<text x="118.9" y="112.2">OSC2/CLKO/RPA3/PMA0/RA3</text>
<text x="171.7" y="108.5">AVSS</text>
<text x="172.9" y="112.2">VSS</text>
<text x="178.7" y="111.3">8</text>
<text x="178.7" y="113.2">19</text>
<text x="118.9" y="114.1">SOSCO/RPA4/T1CK/CTED9/PMA1/RA4</text>
<text x="172.9" y="114.1">VSS</text>
<text x="177.9" y="129.7">2</text>
<text x="183.5" y="129.7">1</text>
<text x="5.4" y="132.3">C</text>
<text x="290.5" y="132.3">C</text>
<text x="177.9" y="145.4" transform="rotate(-90 177.9 145.4)">20</text>
<text x="179.8" y="145.4" transform="rotate(-90 179.8 145.4)">19</text>
<text x="181.6" y="145.4" transform="rotate(-90 181.6 145.4)">18</text>
<text x="183.5" y="145.4" transform="rotate(-90 183.5 145.4)">17</text>
<text x="185.4" y="145.4" transform="rotate(-90 185.4 145.4)">16</text>
<text x="170.4" y="155.8">1</text>
<text x="178.9" y="151.6" transform="rotate(-90 178.9 151.6)">SDN</text>
<text x="180.7" y="151.2" transform="rotate(-90 180.7 151.2)">XIN</text>
<text x="182.6" y="152.9" transform="rotate(-90 182.6 152.9)">XOUT</text>
<text x="184.4" y="151.9" transform="rotate(-90 184.4 151.9)">nIRQ</text>
<text x="186.3" y="152.1" transform="rotate(-90 186.3 152.1)">nSEL</text>
<text x="192.9" y="155.8">15</text>
<text x="170.4" y="157.7">2</text>
<text x="174" y="156.7">VDD_RF</text>
<text x="174" y="158.6">TX</text>
<text x="174" y="160.5">RXp</text>
<text x="185.9" y="156.7">SCLK</text>
<text x="186.8" y="160.5">SDO</text>
<text x="187.4" y="158.6">SDI</text>
<text x="192.9" y="161.4">12</text>
<text x="192.9" y="157.7">14</text>
<text x="192.9" y="159.5">13</text>
<text x="170.4" y="163.3">5</text>
<text x="174" y="162.3">RXn</text>
<text x="174" y="164.2">VR_IF</text>
<text x="182.8" y="162.3">VDD_DIG</text>
<text x="187.8" y="164.2">NC</text>
<text x="192.9" y="163.3">11</text>
<text x="178.9" y="171.7" transform="rotate(-90 178.9 171.7)">ANT</text>
<text x="180.7" y="171.7" transform="rotate(-90 180.7 171.7)">GPIO_0</text>
<text x="182.6" y="171.7" transform="rotate(-90 182.6 171.7)">GPIO_1</text>
<text x="184.4" y="171.7" transform="rotate(-90 184.4 171.7)">GPIO_2</text>
<text x="186.3" y="171.7" transform="rotate(-90 186.3 171.7)">VR_DIG</text>
<text x="190.1" y="171.7" transform="rotate(-90 190.1 171.7)">GND</text>
<text x="177.9" y="175.3" transform="rotate(-90 177.9 175.3)">6</text>
<text x="179.8" y="175.3" transform="rotate(-90 179.8 175.3)">7</text>
<text x="181.6" y="175.3" transform="rotate(-90 181.6 175.3)">8</text>
<text x="183.5" y="175.3" transform="rotate(-90 183.5 175.3)">9</text>
<text x="185.4" y="176.1" transform="rotate(-90 185.4 176.1)">10</text>
<text x="189.1" y="176.1" transform="rotate(-90 189.1 176.1)">21</text>
<text x="5.4" y="184">D</text>
<text x="290.5" y="184">D</text>
<text x="224.9" y="191.2">Title</text>
<text x="224.9" y="196.8">Size</text>
<text x="234.2" y="196.8">Number</text>
<text x="271.5" y="196.8">Revision</text>
<text x="224.9" y="202.4">Date:</text>
<text x="225.8" y="199.6">A3</text>
<text x="233.3" y="202.4">2012.11.05.</text>
<text x="262.2" y="202.4">Sheet</text>
<text x="267.4" y="202.4">of</text>
<text x="21.7" y="207">1</text>
<text x="57.8" y="207">2</text>
<text x="93.9" y="207">3</text>
<text x="130" y="207">4</text>
<text x="166.1" y="207">5</text>
<text x="202.2" y="207">6</text>
<text x="224.9" y="204.2">File:</text>
<text x="233.3" y="204.2">C:\Users\..\onlab.SchDoc</text>
<text x="238.3" y="207">7</text>
<text x="262.2" y="204.2">Drawn By:</text>
<text x="274.4" y="207">8</text>
</g>
<g font-size="1.7" fill="#000080">
<text x="20.7" y="17.4">DAKKU</text>
<text x="95.2" y="15.5">DBST</text>
<text x="20.7" y="23.4">SS12</text>
<text x="37.1" y="21.9">CIN</text>
<text x="37.1" y="23.4">10uF</text>
<text x="44" y="21.9">CIN'</text>
<text x="50.3" y="21.9">CIN''</text>
<text x="55" y="23">R_IN</text>
<text x="93.3" y="21.5">Diode 1N4148</text>
<text x="28.5" y="24.5">DUSB</text>
<text x="28.5" y="26.4">SS12</text>
<text x="37.1" y="24.8">25V</text>
<text x="55" y="24.8">1 MOhm</text>
<text x="91.5" y="26.7">100nF</text>
<text x="91.5" y="24.8">CBST</text>
<text x="101" y="24.3">LOUT</text>
<text x="101" y="26">15uH</text>
<text x="110.1" y="29.3">COUT</text>
<text x="117.7" y="29.3">COUT'</text>
<text x="125.8" y="29.3">COUT''</text>
<text x="69.3" y="32.5">MCP16301</text>
<text x="99.3" y="31.9">D1</text>
<text x="99.3" y="33.8">SS12L</text>
<text x="110.1" y="32.3">6.3V</text>
<text x="110.1" y="30.8">22uF</text>
<text x="151.3" y="31.9">AKKU</text>
<text x="151.3" y="33.8">Tüskesor 2</text>
<text x="162.5" y="31.9">GPIO</text>
<text x="162.5" y="33.8">Tüskesor 3</text>
<text x="175.5" y="31.9">UART</text>
<text x="175.5" y="33.8">Tüskesor 3</text>
<text x="188.6" y="31.9">PORTOK</text>
<text x="188.6" y="33.8">Tüskesor 4</text>
<text x="103.4" y="47.2">Rbot</text>
<text x="106.4" y="43.1">Rtop1</text>
<text x="106.4" y="46.1">30 kOhm</text>
<text x="113.9" y="43.1">Rtop2</text>
<text x="113.9" y="46.1">1,2 kOhm 51 Ohm</text>
<text x="121.3" y="43.1">Rtop3</text>
<text x="206.3" y="43.1">MINIUSB</text>
<text x="206.3" y="45">MINIUSB_B</text>
<text x="103.4" y="49.1">10 kOhm</text>
<text x="151.3" y="55.2">SPI_VÁLASZTÓ</text>
<text x="151.3" y="57.1">Tüskesor 9</text>
<text x="175.5" y="55.2">PPROGRAMOZÓ</text>
<text x="175.5" y="57.1">Tüskesor 6</text>
<text x="194.2" y="55.2">SPI_KI</text>
<text x="194.2" y="57.1">Tüskesor 3</text>
<text x="83.8" y="72">BTNmclr</text>
<text x="100.8" y="70.3">Rmclr1</text>
<text x="33.3" y="76.3">LED_G</text>
<text x="42.5" y="77.6">R_LG</text>
<text x="93" y="77.8">Cmclr</text>
<text x="100.8" y="72.2">10 kOhm</text>
<text x="100.8" y="77.4">1 kOhmBTN1</text>
<text x="101" y="75.9">Rmclr2</text>
<text x="212.2" y="77.6">CHvdd</text>
<text x="33" y="83.9">LED_R</text>
<text x="42.5" y="80.6">75 Ohm</text>
<text x="93" y="79.6">1uF</text>
<text x="201.4" y="81.3">100nF</text>
<text x="201.4" y="79.4">CHavdd</text>
<text x="212.2" y="79.4">100nF</text>
<text x="42.5" y="85.4">R_LR</text>
<text x="42.5" y="88.4">91 Ohm</text>
<text x="191.7" y="86.9">100nF</text>
<text x="191.7" y="85">CHvusb</text>
<text x="46.4" y="95.6">R_BTN2</text>
<text x="184.4" y="95.1">Cefc</text>
<text x="191.4" y="95.1">Cefc'</text>
<text x="35" y="97.3">BTN2</text>
<text x="46.4" y="97.5">10 kOhm</text>
<text x="184.4" y="96.6">10uF</text>
<text x="46.4" y="107.4">R_BTN1</text>
<text x="35" y="109.1">BTN1</text>
<text x="46.4" y="109.2">10 kOhm</text>
<text x="117.6" y="116.9">PIC32MX220F032B</text>
<text x="124.8" y="131.6">R1</text>
<text x="178.3" y="127.9">RF_OSC</text>
<text x="124.8" y="133.5">22 Ohm</text>
<text x="166.6" y="134.9">10 kOhm</text>
<text x="166.8" y="133.1">R_SDN</text>
<text x="178.3" y="133.5">30 MHz</text>
<text x="120.2" y="139">L1</text>
<text x="120.2" y="140.9">220 nH</text>
<text x="126.7" y="139">L1'</text>
<text x="13" y="146.9">TRX</text>
<text x="22.9" y="148">C</text>
<text x="42.1" y="148.7">L_M2 22 nH</text>
<text x="66.3" y="148.7">L_M 15 nH</text>
<text x="97.8" y="148.7">L0</text>
<text x="101.6" y="148.7">33 nH</text>
<text x="109.6" y="148">C0</text>
<text x="112.3" y="147.8">4.7 pF</text>
<text x="142" y="148.7">C_RF4 C_RF3 C_RF2 C_RF1</text>
<text x="22" y="152.8">220 pF</text>
<text x="42.1" y="152.6">L_M2'</text>
<text x="66.3" y="152.5">L_M'</text>
<text x="97.8" y="152.3">L0'</text>
<text x="111.4" y="153.2">C0'</text>
<text x="141.6" y="152.1">2.2uF</text>
<text x="147.2" y="152.1">100nF</text>
<text x="152.8" y="152.1">100pF</text>
<text x="158.7" y="152.1">33pF</text>
<text x="31.9" y="156.9">C_M3</text>
<text x="31.9" y="158.6">10 pF</text>
<text x="39.3" y="156.9">C_M3'</text>
<text x="55.7" y="156.9">C_M2</text>
<text x="55.7" y="158.6">10 pF</text>
<text x="63.2" y="156.9">C_M2'</text>
<text x="79.6" y="156.9">C_M</text>
<text x="79.6" y="158.6">8.2 pF</text>
<text x="87.2" y="156.9">C_M'</text>
<text x="104.2" y="162.5">C8</text>
<text x="104.2" y="164">3.6 pF</text>
<text x="112" y="162.5">C8'</text>
<text x="165.5" y="167.5">1uF</text>
<text x="165.5" y="165.5">C_VR_IF</text>
<text x="201.6" y="166.6">100 nF</text>
<text x="201.6" y="163.6">C_VDD_DIG</text>
<text x="212.2" y="163.6">C_VDD_DIG'</text>
<text x="90.4" y="173.3">L7</text>
<text x="96.3" y="173.3">L7'</text>
<text x="104" y="173.3">L6</text>
<text x="109.9" y="173.3">L6'</text>
<text x="90.4" y="175.2">33 nH</text>
<text x="104" y="175.2">22 nH</text>
<text x="172.5" y="174.4">Si4432</text>
<text x="104.7" y="188.6">C9</text>
<text x="104.7" y="190.1">10 pF</text>
<text x="111.8" y="188.6">C9'</text>
<text x="186.7" y="189.1">C_VR_DIG</text>
<text x="187.6" y="191.2">100pF</text>
<text x="197" y="189.1">C_VR_DIG'</text>
<text x="197.9" y="191.2">1uF</text>
<text x="208" y="189.1">C_VR_DIG''</text>
</g>
<g font-size="1.7" fill="#800000">
<text x="153.6" y="15.6" transform="rotate(90 153.6 15.6)">AKKU</text>
<text x="155.4" y="15.6" transform="rotate(90 155.4 15.6)">GND</text>
<text x="164.7" y="15.6" transform="rotate(90 164.7 15.6)">GPIO_0</text>
<text x="166.6" y="15.6" transform="rotate(90 166.6 15.6)">GPIO_1</text>
<text x="168.5" y="15.6" transform="rotate(90 168.5 15.6)">GPIO_2</text>
<text x="177.8" y="15.6" transform="rotate(90 177.8 15.6)">GND</text>
<text x="179.6" y="15.6" transform="rotate(90 179.6 15.6)">U1TX</text>
<text x="181.5" y="15.6" transform="rotate(90 181.5 15.6)">U1RX</text>
<text x="190.8" y="15.6" transform="rotate(90 190.8 15.6)">RB15</text>
<text x="192.7" y="15.6" transform="rotate(90 192.7 15.6)">RB5</text>
<text x="194.6" y="15.6" transform="rotate(90 194.6 15.6)">RA3</text>
<text x="196.4" y="15.6" transform="rotate(90 196.4 15.6)">RA2</text>
<text x="13.4" y="19.5">AKKU</text>
<text x="208.5" y="21.2" transform="rotate(90 208.5 21.2)">GND</text>
<text x="212.3" y="21.2" transform="rotate(90 212.3 21.2)">D+</text>
<text x="214.1" y="21.2" transform="rotate(90 214.1 21.2)">D-</text>
<text x="216" y="21.2" transform="rotate(90 216 21.2)">5V</text>
<text x="58.1" y="28.8">GND</text>
<text x="136.2" y="26.9">3V3</text>
<text x="26.1" y="31" transform="rotate(-90 26.1 31)">5V</text>
<text x="40.5" y="30.6">GND</text>
<text x="95.5" y="41.8">GND</text>
<text x="114.3" y="38.1">GND</text>
<text x="153.6" y="38.9" transform="rotate(90 153.6 38.9)">SDO1_OUT</text>
<text x="155.4" y="38.9" transform="rotate(90 155.4 38.9)">SDO1</text>
<text x="157.3" y="38.9" transform="rotate(90 157.3 38.9)">SDO_RF</text>
<text x="159.1" y="38.9" transform="rotate(90 159.1 38.9)">SDI1_OUT</text>
<text x="161" y="38.9" transform="rotate(90 161 38.9)">SDI1</text>
<text x="162.9" y="38.9" transform="rotate(90 162.9 38.9)">SDI_RF</text>
<text x="164.7" y="38.9" transform="rotate(90 164.7 38.9)">SCLK1_OUT</text>
<text x="166.6" y="38.9" transform="rotate(90 166.6 38.9)">SCLK1</text>
<text x="168.5" y="38.9" transform="rotate(90 168.5 38.9)">SCLK_RF</text>
<text x="179.6" y="38.9" transform="rotate(90 179.6 38.9)">PGEC3</text>
<text x="181.5" y="38.9" transform="rotate(90 181.5 38.9)">PGED3</text>
<text x="183.4" y="38.9" transform="rotate(90 183.4 38.9)">GND</text>
<text x="185.2" y="38.9" transform="rotate(90 185.2 38.9)">3V3</text>
<text x="187.1" y="38.9" transform="rotate(90 187.1 38.9)">MCLR</text>
<text x="196.4" y="38.9" transform="rotate(90 196.4 38.9)">SDO1_OUT</text>
<text x="198.3" y="38.9" transform="rotate(90 198.3 38.9)">SDI1_OUT</text>
<text x="200.1" y="38.9" transform="rotate(90 200.1 38.9)">SCLK1_OUT</text>
<text x="101.1" y="56.7">GND</text>
<text x="87.8" y="62.9">MCLR</text>
<text x="97.5" y="64.7">3V3</text>
<text x="72.6" y="75">GND</text>
<text x="106.4" y="74">MCLR</text>
<text x="202" y="76.8">3V3</text>
<text x="212.8" y="75">3V3</text>
<text x="23.8" y="79.1">GND</text>
<text x="48.3" y="78.1">LED_G</text>
<text x="106.4" y="79.6">BTN2</text>
<text x="106.4" y="81.5">LED_R</text>
<text x="106.4" y="83.4">LED_G</text>
<text x="182.8" y="79.6">5V</text>
<text x="192.3" y="82.4">3V3</text>
<text x="23.8" y="86.9">GND</text>
<text x="48.3" y="86">LED_R</text>
<text x="97.2" y="85.2">GND</text>
<text x="106.4" y="88.9">nIRQ</text>
<text x="106.4" y="85.2">U1TX</text>
<text x="106.4" y="87.1">RB5</text>
<text x="198" y="87.1">GND</text>
<text x="208.8" y="85.2">GND</text>
<text x="43.1" y="90">3V3</text>
<text x="106.4" y="92.7">nSEL</text>
<text x="106.4" y="90.8">SDI1</text>
<text x="106.4" y="94.5">D+</text>
<text x="188.3" y="92.7">GND</text>
<text x="23.8" y="100.3">GND</text>
<text x="43.1" y="101.8">3V3</text>
<text x="52" y="99.4">BTN2</text>
<text x="106.4" y="100.1">SCLK1</text>
<text x="106.4" y="98.3">SDO1</text>
<text x="106.4" y="102">RB15</text>
<text x="106.4" y="96.4">D-</text>
<text x="106.4" y="107.6">PGEC3</text>
<text x="106.4" y="105.7">PGED3</text>
<text x="184.8" y="103.8">GND</text>
<text x="23.8" y="112">GND</text>
<text x="52" y="111.1">BTN1</text>
<text x="106.4" y="113.2">U1RX</text>
<text x="106.4" y="109.4">RA2</text>
<text x="106.4" y="111.3">RA3</text>
<text x="186.6" y="118.7">GND</text>
<text x="121.6" y="126">3V3</text>
<text x="171.7" y="126">GND</text>
<text x="183.5" y="141.3" transform="rotate(-90 183.5 141.3)">nIRQ</text>
<text x="185.4" y="141.3" transform="rotate(-90 185.4 141.3)">nSEL</text>
<text x="128.6" y="149.7">RF_TX</text>
<text x="148.2" y="144.6">3V3</text>
<text x="197" y="155.8">SCLK_RF</text>
<text x="19.4" y="157.9">GND</text>
<text x="147.8" y="157.7">GND</text>
<text x="163.4" y="157.7">RF_TX</text>
<text x="163.4" y="159.5">RF_RXp 3</text>
<text x="163.4" y="161.4">RF_RXn 4</text>
<text x="197" y="157.7">SDI_RF</text>
<text x="197" y="159.5">SDO_RF</text>
<text x="32.3" y="165.9">GND</text>
<text x="56.2" y="165.9">GND</text>
<text x="80" y="165.9">GND</text>
<text x="128.8" y="167.9">RF_RXp</text>
<text x="204.9" y="172.6">GND</text>
<text x="161.6" y="174.4">GND</text>
<text x="128.8" y="183.6">RF_RXn</text>
<text x="179.8" y="184.1" transform="rotate(-90 179.8 184.1)">GPIO_0</text>
<text x="181.6" y="184.1" transform="rotate(-90 181.6 184.1)">GPIO_1</text>
<text x="183.5" y="184.1" transform="rotate(-90 183.5 184.1)">GPIO_2</text>
<text x="189.1" y="184.1" transform="rotate(-90 189.1 184.1)">GND</text>
<text x="105" y="197.5">GND</text>
<text x="194.3" y="198.1">GND</text>
</g>
</svg>
